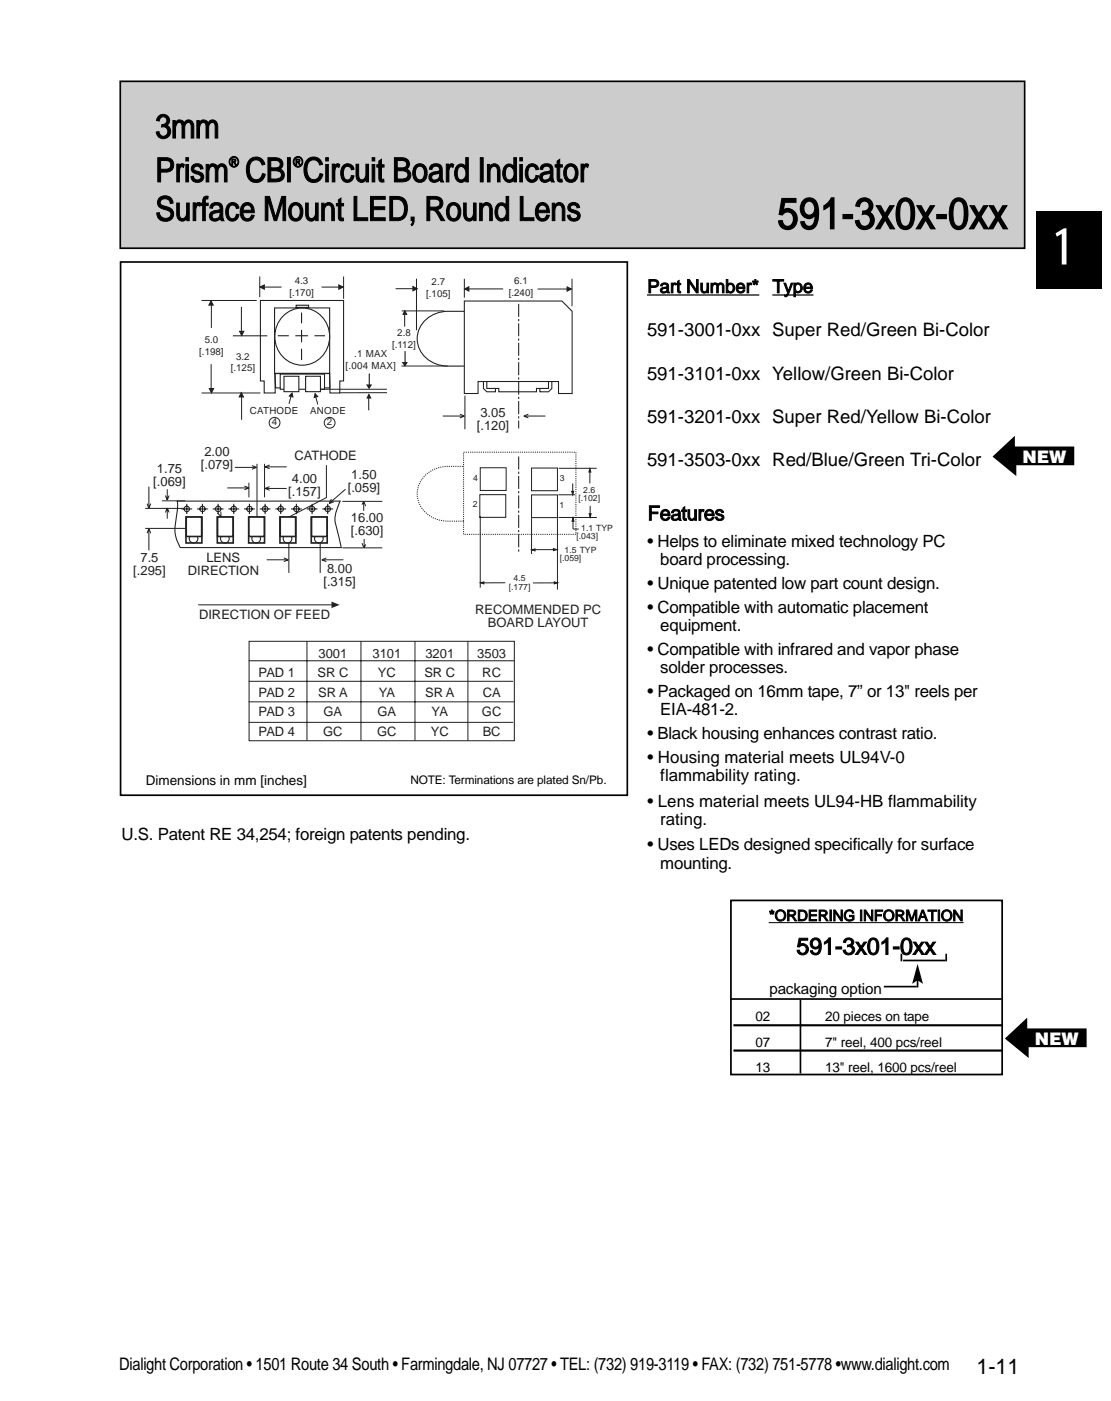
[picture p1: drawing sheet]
<svg xmlns="http://www.w3.org/2000/svg" width="203mm" height="256mm" viewBox="0 0 203 256" stroke-linecap="round" stroke-linejoin="round" font-family="sans-serif">
<path d="M189.5 38.6h12v14.2h-12z" fill="#000"/>
<path d="M134.1 187.4h49.4M134.1 192.1h49.4" fill="none" stroke="#000" stroke-width=".4"/>
<path d="M133.7 164.6h49.6v31.8h-49.6z" fill="none" stroke="#000" stroke-width=".32"/>
<path d="M22.1 15h165.2v30.2h-165.2z" fill="#ccc"/>
<path d="M22 14.9h165.4v30.5h-165.4z" fill="none" stroke="#000" stroke-width=".31"/>
<g fill="none" stroke="#231f1f" stroke-width=".18">
<path d="M87.8 90.4h4.7v4.2h-4.7zM87.8 85.5h4.8v4.2h-4.8zM87.8 94.4v13M97.2 85.6h4.8v4.1h-4.8zM97.2 90.5h4.8v4.1h-4.8zM97.2 94.7v6.6M102 94.7v13.1M102.1 90.5h3.1M102.2 94.6h7M102.2 85.6h6.9M104.7 88.4v1.8M104.8 94.9v1.8"/>
<path d="M104.8 96.7h1.1M107.9 85.9v2.5M107.9 92.5v1.8M45.6 117.2h48.5v18.2h-48.5zM92.4 106.5l-4.3 .1M97.4 100.5h4.4M101.8 106.6h-4.3"/>
</g>
<g fill="#231f1f" stroke="#231f1f" stroke-width=".18">
<path d="M101.2 100.3l.7 .2-.7 .2z"/>
<path d="M107.9 85.7l.2 .6h-.4z"/>
<path d="M107.8 93.9h.3l-.2 .7z"/>
<path d="M104.6 89.8h.3l-.2 .7z"/>
<path d="M104.8 94.6l.2 .7h-.4z"/>
<path d="M97.2 100.5l.7-.2v.4z"/>
<path d="M101.4 106.4l.6 .2-.6 .1z"/>
<path d="M87.9 106.6l.6-.2v.3z"/>
</g>
<circle cx="50.2" cy="77.3" r=".99" fill="#fff" stroke="#231f1f" stroke-width=".18"/>
<path d="M52 57.5a5.1 5.1 0 0 1 6.6 .1 5.1 5.1 0 0 1 1 6.6 5 5 0 0 1-6.2 2.2 5 5 0 0 1-3.1-5.8 5.3 5.3 0 0 1 1.7-3.1zM78 58.4a6 6 0 0 1 3.9-1.5h8.4a5.1 5.1 0 0 1 5.3 6.6 5.6 5.6 0 0 1-5.3 3.4h-8.4a5.1 5.1 0 0 1-5.3-6.6l.3-.7z" fill="none" stroke="#231f1f" stroke-width=".2"/>
<path d="M84.9 55h17.9l1.8 1.9v15h-2.4v-2.2h-14.8v2.2h-2.5z" fill="#fff" stroke="#231f1f" stroke-width=".2"/>
<path d="M76.2 51v9.4M84.9 51v3.4M104.6 51v5" fill="none" stroke="#231f1f" stroke-width=".18"/>
<path d="M89 69.7h11.3v1.3h-2.2v.6h-6.9v-.6h-2.2z" fill="#fff" stroke="#231f1f" stroke-width=".2"/>
<path d="M47.6 54.9h15.2v14.7h-.7v2.2h-1.7l-.1-3.5h-10v3.5h-2v-2.2h-.7zM50.3 68.3l.1 2.6h9.9v-2.6M88.4 69.7v1.3l.6 .6h1.6v-.6M100.9 69.7v1.3l-.6 .6h-1.6v-.6" fill="none" stroke="#231f1f" stroke-width=".2"/>
<path d="M36.9 54.9h10.1M47.5 50.5v3.8M62.8 50.5v4.1M72.4 52.8h3.9M85 52.8h7M98.3 52.8h6.2M36.9 71.8h10.7M42.6 61.4h6.3" fill="none" stroke="#231f1f" stroke-width=".18"/>
<g fill="#231f1f" stroke="#231f1f" stroke-width=".18">
<path d="M85 52.8l.8-.4v.8z"/>
<path d="M103.7 52.4l.8 .4-.8 .4z"/>
<path d="M75.5 52.4l.8 .4-.8 .4z"/>
</g>
<path d="M51.3 68.4h8.1v2.8h-8.1z" fill="#fff" stroke="#231f1f" stroke-width=".2"/>
<g fill="none" stroke="#231f1f" stroke-width=".18">
<path d="M38.7 55.2v4.7M44.2 56.1v5M47.5 52.5h4M58.8 52.5h4M73.5 56.8h7.7M74 56.9v2.8M38.6 66.6v5M44.2 72v4.7M58.6 71.2h12.2M67.4 72.2v2.8M67.5 68.3v2.6M70.8 71.8h-8.7"/>
<path d="M73.4 66.9h8.5M74.1 64.2v2.6M26.6 96.6h7.3M26.6 92.9h7.3M26.9 92.1l.3 .8M27.2 96.7l-.3 .8M27.2 88.9v4M27.6 97.5l-.4-.8v3.9M27.6 92.1l-.4 .8M29.6 91.6h4.3M30.3 90.6l.3 .8M30.6 92.9l-.3 .8"/>
<path d="M30.6 89.4v2M30.6 92.9v1.9M30.6 92.9l.3 .8M30.9 90.6l-.3 .8M41.6 89.2h3.9M43 85.4h3.9M44.7 88.9l.8 .3M45.5 89.2l-.8 .3M45.5 88.2v2.7M46.1 85.1l.8 .3M46.9 85.5l-.8 .3M47 84.8v10.3"/>
<path d="M48.4 84.8v6.1M48.5 85.3h3.9M48.5 89.3h3.9M48.5 85.4l.8 .3M48.5 89.3l.8 .3M49.3 85l-.8 .3M49.3 89l-.8 .3M52.8 98.6v6.1M58.6 98.6v6.1M60.6 91.2l-.4 .8M62.6 91.7h7.3M63.2 89.4l-3 2.6 .9-.3"/>
<path d="M66.2 99.3l.3 .8M66.5 91.7l-.3 .6M66.5 91.7v1.7M66.6 91.7l.3 .8M66.6 98.5v1.6M66.9 99.5l-.3 .6M36.2 110.6h24.5M48.8 102.3h3.9M51.9 102l.8 .3M52.7 102.4l-.8 .3M58.9 102.3h3.9M59.7 102l-.8 .4 .8 .3"/>
<path d="M62.6 100.2h7.3"/>
</g>
<g fill="#231f1f" stroke="#231f1f" stroke-width=".18">
<path d="M47.5 52.5l.8-.4v.8z"/>
<path d="M62 52.1l.8 .4-.8 .4z"/>
<path d="M38.3 71h.8l-.4 .8z"/>
<path d="M43.8 60.6h.8l-.4 .8z"/>
<path d="M38.6 55l.4 .8h-.8z"/>
<path d="M44.1 71.8l.4 .8h-.8z"/>
<path d="M67.1 70.4h.8l-.4 .6z"/>
<path d="M67.5 72.1l.3 .7h-.7z"/>
<path d="M73.7 66.3h.7l-.4 .6z"/>
<path d="M74 56.8l.4 .7h-.7z"/>
</g>
<g fill="none" stroke="#231f1f" stroke-width=".2">
<path d="M50.2 56.3h10.1v11.9h-10.1zM54.2 55.8h2.2v.4h-2.2zM55.2 57.1v8.7M50.8 61.4h8.7M32.4 91.6h29.8l-.1 .2a6 6 0 0 0-.4 5.3l.7 3h-29.4a6.7 6.7 0 0 1-.8-5.3l.3-2.2zM33.2 93h2M34.2 92.1v1.9M36 93h2M37 92.1v1.9M38.9 93h2M39.9 92.1v1.9M41.8 93h1.9"/>
<path d="M42.8 92.1v1.9M44.6 93h2M45.6 92.1v1.9M47.5 93h2M48.5 92.1v1.9M50.4 93h1.9M51.4 92.1v1.9M53.2 93h2M54.2 92.1v1.9M56.1 93h2M57.1 92.1v1.9M59 93h1.9"/>
<path d="M59.9 92.1v1.9"/>
<circle cx="34.2" cy="93" r=".49"/>
<circle cx="37" cy="93" r=".49"/>
<circle cx="39.9" cy="93" r=".49"/>
<circle cx="42.8" cy="93" r=".49"/>
<circle cx="45.6" cy="93" r=".49"/>
<circle cx="48.5" cy="93" r=".49"/>
<circle cx="51.4" cy="93" r=".49"/>
<circle cx="54.2" cy="93" r=".49"/>
<circle cx="57.1" cy="93" r=".49"/>
<circle cx="59.9" cy="93" r=".49"/>
</g>
<path d="M53.4 59.7h3.5v3.5h-3.5z" fill="none" stroke="#fff" stroke-width="1.2" stroke-linecap="butt"/>
<path d="M60.6 110l1.5 .6-1.5 .6z" fill-rule="evenodd" fill="#231f1f"/>
<path d="M39.8 93.8l.6 .6M40.4 93.5v.9M59.7 85v6l-6.7 3.4" fill="none" stroke="#231f1f" stroke-width=".18"/>
<circle cx="35.4" cy="98.5" r=".79" fill="#fff" stroke="#231f1f" stroke-width=".2"/>
<path d="M34 94.5h2.9v4.8h-2.9z" fill="none" stroke="#231f1f" stroke-width=".3"/>
<path d="M34.1 94.5h2.8v3.6h-2.8z" fill="#fff" stroke="#231f1f" stroke-width=".3"/>
<circle cx="41.1" cy="98.5" r=".79" fill="#fff" stroke="#231f1f" stroke-width=".2"/>
<path d="M39.7 94.5h3v4.8h-3z" fill="none" stroke="#231f1f" stroke-width=".3"/>
<path d="M39.8 94.5h2.8v3.6h-2.8z" fill="#fff" stroke="#231f1f" stroke-width=".3"/>
<circle cx="46.9" cy="98.5" r=".79" fill="#fff" stroke="#231f1f" stroke-width=".2"/>
<path d="M45.5 94.5h2.9v4.8h-2.9z" fill="none" stroke="#231f1f" stroke-width=".3"/>
<path d="M45.5 94.5h2.8v3.6h-2.8z" fill="#fff" stroke="#231f1f" stroke-width=".3"/>
<circle cx="52.6" cy="98.5" r=".79" fill="#fff" stroke="#231f1f" stroke-width=".2"/>
<path d="M51.2 94.5h2.9v4.8h-2.9z" fill="none" stroke="#231f1f" stroke-width=".3"/>
<path d="M51.3 94.5h2.8v3.6h-2.8z" fill="#fff" stroke="#231f1f" stroke-width=".3"/>
<circle cx="58.3" cy="98.5" r=".79" fill="#fff" stroke="#231f1f" stroke-width=".2"/>
<path d="M56.9 94.5h2.9v4.8h-2.9z" fill="none" stroke="#231f1f" stroke-width=".3"/>
<path d="M57 94.5h2.8v3.6h-2.8z" fill="#fff" stroke="#231f1f" stroke-width=".3"/>
<g fill="#fff" stroke="#231f1f" stroke-width=".2">
<path d="M51.9 68.8h2.8v2.8h-2.8z"/>
<path d="M55.9 68.8h2.7v2.8h-2.7z"/>
</g>
<g fill="#231f1f" stroke="#231f1f" stroke-width=".18">
<path d="M53.4 71.9l.2 .7-.7-.2z"/>
<path d="M57.6 72l.5 .5-.6 .2z"/>
</g>
<path d="M53.2 72.5l-.3 1.3M57.8 72.6l.3 1.3" fill="none" stroke="#231f1f" stroke-width=".18"/>
<circle cx="60.3" cy="77.3" r=".99" fill="#fff" stroke="#231f1f" stroke-width=".18"/>
<g fill="none" stroke="#231f1f" stroke-width=".18">
<path d="M81 76.1h3.9M84.1 75.7l.8 .3M84.9 76.1l-.8 .3M85 72.3v6.2M95.8 76.1h4M95.8 76.1l.8 .3M96.6 75.7l-.8 .3M56.1 117.2v18.2M66 117.2v18.2M75.9 117.2v18.2M85.6 117.2v18.2M45.5 120.8h48.6"/>
<path d="M45.5 124.5h48.4M45.5 128.3h48.6M45.5 132.1h48.4"/>
</g>
<path d="M94.9 55.6v22.7M94.9 83.5v17.7" fill="none" stroke="#231f1f" stroke-width=".2" stroke-dasharray="2.4 .4 .4 .4" stroke-linecap="butt"/>
<path d="M84.8 82.7h20.5v15h-20.5zM84.8 95.3a9.4 9.4 0 0 1-6.2-1 4.8 4.8 0 0 1-2.2-4.9 4.8 4.8 0 0 1 3.8-3.9l1.7-.2h2.9" fill="none" stroke="#231f1f" stroke-width=".18" stroke-dasharray=".2 .2" stroke-linecap="butt"/>
<path d="M22.1 47.9h92.6v97.5h-92.6zM164.9 174.4v1.3M165.2 175.6h7.7M167.8 179.2v1.3M173.1 174.4v1.3M133.5 182.6h49.7M146.4 182.8v13.4M161.7 180.4h6" fill="none" stroke="#000" stroke-width=".31"/>
<path d="M118.3 53.9h20.6M141.3 53.9h7.5" fill="none" stroke="#000" stroke-width=".23"/>
<path d="M140.6 168.7h35.7" fill="none" stroke="#000" stroke-width=".18"/>
<path d="M167.8 176.2l1 3.7-.8-.6h-.3l-.9 .6z" fill-rule="evenodd" fill="#000"/>
<path d="M21.8 150.4h72v6.7h-72z" fill="#fff"/>
<g fill="#000">
<path d="M181.5 83.5l4.1-3.8v1.9h10.9v3.5h-10.6v1.9z" fill-rule="evenodd"/>
<path d="M183.8 189.9l4.1-3.9v2h10.8v3.4h-10.6v2z" fill-rule="evenodd"/>
</g>
<text font-size="9.5" fill="#fff" x="193" y="48.4">1</text>
<text font-size="8" x="142.2" y="41.8">591-3x0x-0xx</text>
<g font-size="6.2">
<text x="28.4" y="25.2">3mm</text>
<text x="28.4" y="33.3">Prism CBI Circuit Board Indicator</text>
<text x="28.4" y="40.3">Surface Mount LED, Round Lens</text>
</g>
<text font-size="4.3" x="145.7" y="174.5">591-3x01-0xx</text>
<text font-size="4" x="178.6" y="251.2">1-11</text>
<text font-size="3.7" x="118.5" y="95.1">Features</text>
<g font-size="3.4">
<text x="118.4" y="53.5">Part Number*</text>
<text x="141.3" y="53.5">Type</text>
<text x="118.3" y="61.5">591-3001-0xx Super Red/Green Bi-Color</text>
<text x="118.3" y="69.4">591-3101-0xx Yellow/Green Bi-Color</text>
<text x="118.3" y="77.3">591-3201-0xx Super Red/Yellow Bi-Color</text>
<text x="118.3" y="85.2">591-3503-0xx Red/Blue/Green Tri-Color</text>
</g>
<g font-size="3.2" fill="#fff">
<text x="187" y="84.6">NEW</text>
<text x="189.3" y="190.9">NEW</text>
</g>
<text font-size="3.2" x="21.8" y="250.5">Dialight Corporation • 1501 Route 34 South • Farmingdale, NJ 07727 • TEL: (732) 919-3119 • FAX: (732) 751-5778 •www.dialight.com</text>
<g font-size="3.1">
<text x="118.4" y="100">• Helps to eliminate mixed technology PC</text>
<text x="118.4" y="107.7">• Unique patented low part count design.</text>
<text x="120.8" y="103.4">board processing.</text>
<text x="118.4" y="112">• Compatible with automatic placement</text>
<text x="118.4" y="119.7">• Compatible with infrared and vapor phase</text>
<text x="120.8" y="115.4">equipment.</text>
<text x="120.8" y="123.1">solder processes.</text>
<text x="118.4" y="127.4">• Packaged on 16mm tape, 7” or 13&quot; reels per</text>
<text x="120.8" y="130.8">EIA-481-2.</text>
<text x="118.4" y="135.1">• Black housing enhances contrast ratio.</text>
<text x="118.4" y="139.4">• Housing material meets UL94V-0</text>
<text x="120.8" y="142.8">flammability rating.</text>
<text x="118.4" y="147.4">• Lens material meets UL94-HB flammability</text>
<text x="22.2" y="153.6">U.S. Patent RE 34,254; foreign patents pending.</text>
<text x="118.4" y="155.5">• Uses LEDs designed specifically for surface</text>
<text x="120.8" y="150.8">rating.</text>
<text x="120.8" y="158.8">mounting.</text>
</g>
<g font-size="2.8">
<text x="140.6" y="168.3">*ORDERING INFORMATION</text>
<text x="140.8" y="181.6">packaging option</text>
</g>
<g font-size="2.6">
<text x="41.9" y="30.5">®</text>
<text x="53.7" y="30.5">®</text>
</g>
<g font-size="2.5">
<text x="26.7" y="143.6">Dimensions in mm [inches]</text>
<text x="138.1" y="186.7">02</text>
<text x="138.1" y="191.3">07</text>
<text x="150.9" y="186.7">20 pieces on tape</text>
<text x="150.9" y="191.3">7&quot; reel, 400 pcs/reel</text>
<text x="138.1" y="196">13</text>
<text x="150.9" y="196">13&quot; reel, 1600 pcs/reel</text>
</g>
<g font-size="2.4" fill="#231f1f">
<text x="87.9" y="76.2">3.05</text>
<text x="37.4" y="83.3">2.00</text>
<text x="87.2" y="78.6">[.120]</text>
<text x="28" y="88.9">[.069]</text>
<text x="28.7" y="86.5">1.75</text>
<text x="36.7" y="85.7">[.079]</text>
<text x="53.4" y="88.3">4.00</text>
<text x="53.8" y="84">CATHODE</text>
<text x="64.3" y="87.6">1.50</text>
<text x="52.7" y="90.7">[.157]</text>
<text x="63.6" y="90">[.059]</text>
<text x="64.2" y="95.4">16.00</text>
<text x="64.2" y="97.8">[.630]</text>
<text x="24.4" y="105.1">[.295]</text>
<text x="25.7" y="102.7">7.5</text>
<text x="34.3" y="105.1">DIRECTION</text>
<text x="37.8" y="102.7">LENS</text>
<text x="59.2" y="107.2">[.315]</text>
<text x="59.8" y="104.8">8.00</text>
<text x="36.4" y="113.2">DIRECTION OF FEED</text>
<text x="86.9" y="112.2">RECOMMENDED PC</text>
<text x="89.2" y="114.6">BOARD LAYOUT</text>
<text x="47.3" y="123.9">PAD 1</text>
<text x="58.1" y="123.9">SR C</text>
<text x="58.2" y="120.3">3001</text>
<text x="68.1" y="120.3">3101</text>
<text x="69.1" y="123.9">YC</text>
<text x="77.6" y="123.9">SR C</text>
<text x="77.8" y="120.3">3201</text>
<text x="87.3" y="120.3">3503</text>
<text x="88.2" y="123.9">RC</text>
<text x="47.3" y="127.4">PAD 2</text>
<text x="47.3" y="131">PAD 3</text>
<text x="58.2" y="127.4">SR A</text>
<text x="59.2" y="131">GA</text>
<text x="69.1" y="131">GA</text>
<text x="69.3" y="127.4">YA</text>
<text x="77.7" y="127.4">SR A</text>
<text x="79" y="131">YA</text>
<text x="88.1" y="131">GC</text>
<text x="88.3" y="127.4">CA</text>
<text x="47.3" y="134.5">PAD 4</text>
<text x="59.1" y="134.5">GC</text>
<text x="69" y="134.5">GC</text>
<text x="78.8" y="134.5">YC</text>
<text x="88.3" y="134.5">BC</text>
</g>
<text font-size="2.2" x="75.1" y="143.4">NOTE: Terminations are plated Sn/Pb.</text>
<g font-size="1.8" fill="#231f1f">
<text x="53.9" y="52">4.3</text>
<text x="78.9" y="52.2">2.7</text>
<text x="94.1" y="52">6.1</text>
<text x="52.9" y="54.1">[.170]</text>
<text x="78" y="54.3">[.105]</text>
<text x="93.1" y="54.1">[.240]</text>
<text x="36.4" y="64.9">[.198]</text>
<text x="37.4" y="62.8">5.0</text>
<text x="43.2" y="65.7">3.2</text>
<text x="64.8" y="65.3">.1 MAX</text>
<text x="71.7" y="63.6">[.112]</text>
<text x="72.7" y="61.4">2.8</text>
<text x="42.2" y="67.9">[.125]</text>
<text x="63.2" y="67.4">[.004 MAX]</text>
<text x="45.7" y="75.8">CATHODE</text>
<text x="49.7" y="77.7">4</text>
<text x="56.7" y="75.8">ANODE</text>
<text x="59.8" y="77.7">2</text>
</g>
<g font-size="1.6" fill="#231f1f">
<text x="86.5" y="87.9">4</text>
<text x="102.4" y="87.9">3</text>
<text x="86.5" y="92.8">2</text>
<text x="102.3" y="92.8">1</text>
<text x="105.8" y="91.7">[.102]</text>
<text x="106.7" y="90.1">2.6</text>
<text x="103.3" y="101.1">1.5 TYP</text>
<text x="105.4" y="98.6">[.043]</text>
<text x="106.3" y="97">1.1 TYP</text>
<text x="93.1" y="107.9">[.177]</text>
<text x="93.9" y="106.3">4.5</text>
<text x="102.4" y="102.6">[.059]</text>
</g>
</svg>
